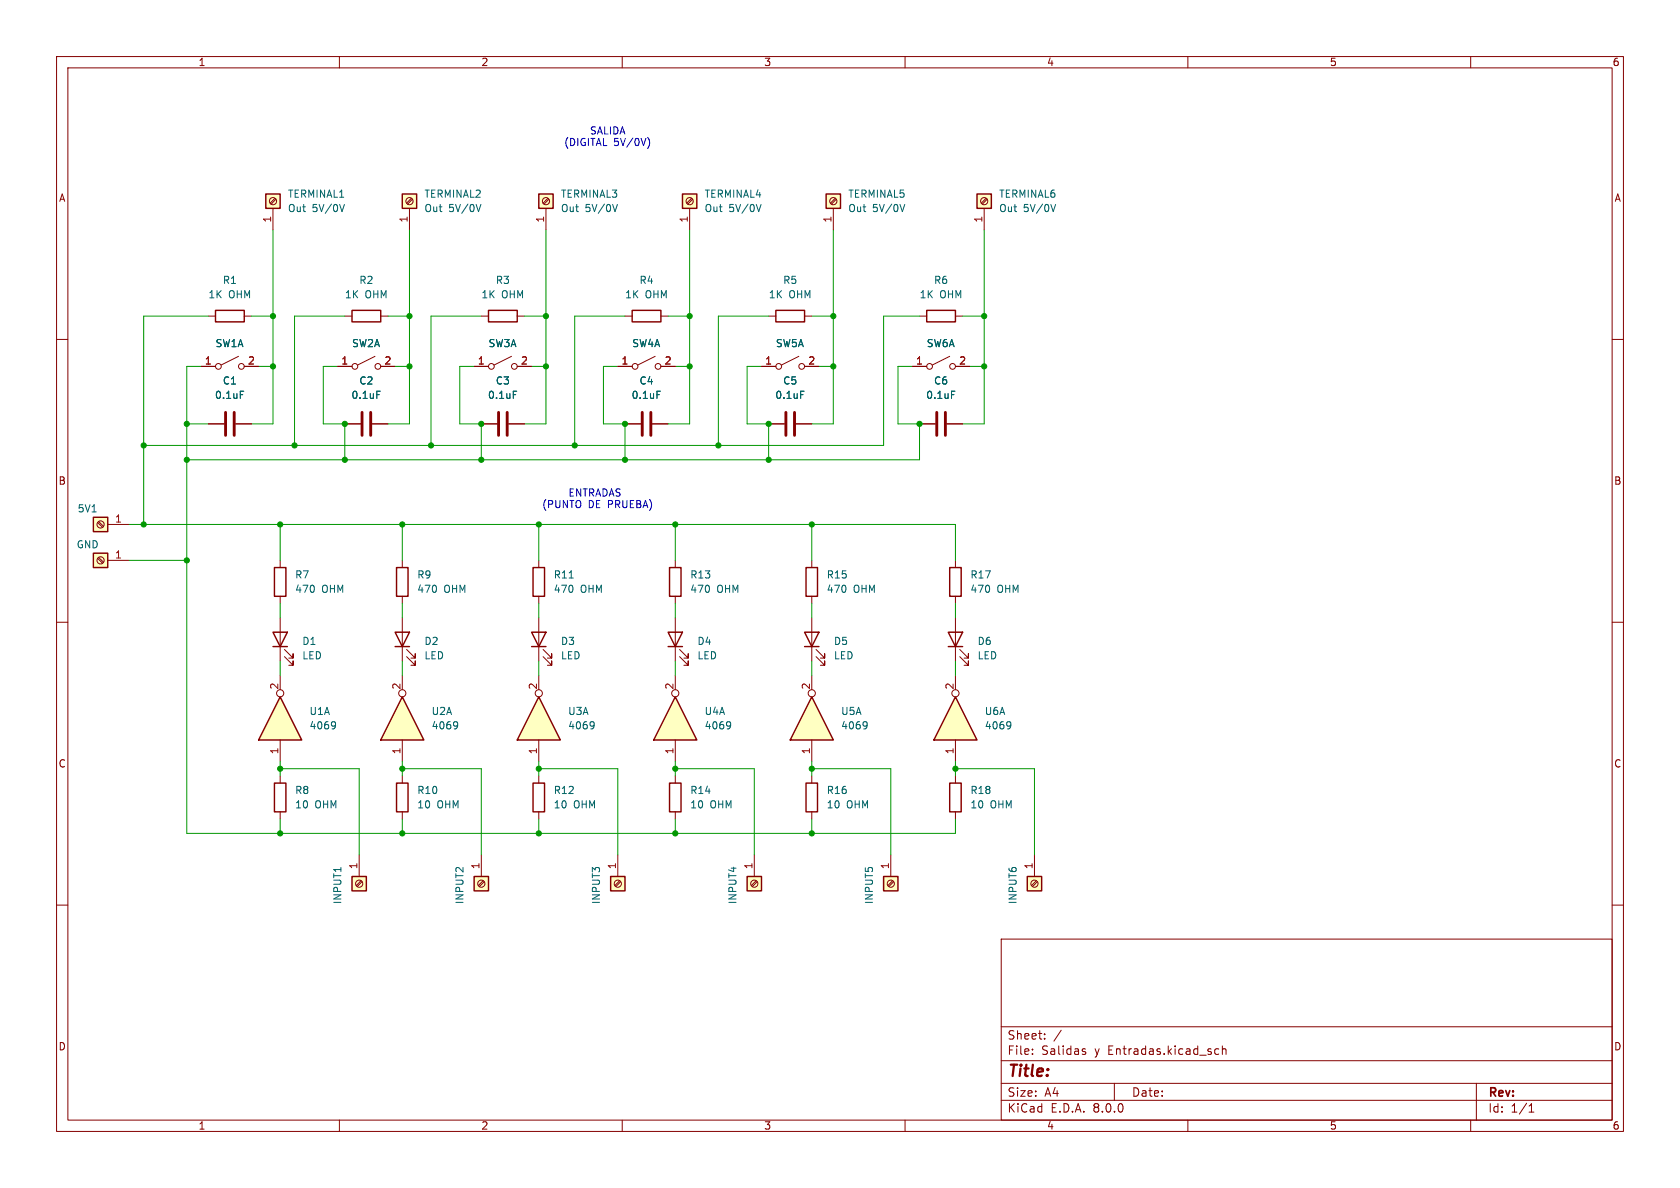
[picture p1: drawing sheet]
<svg xmlns="http://www.w3.org/2000/svg" width="297mm" height="210mm" viewBox="0 0 297 210" stroke-linecap="round" stroke-linejoin="round" font-family="sans-serif">
<g fill="none" stroke="#840000" stroke-width=".18">
<path d="M10 10h277v190h-277zM12 12h273v186h-273zM60 10v2M110 10v2M160 10v2M210 10v2M260 10v2M10 60h2M162.6 55.9h1.2M168.9 55.9h1.3M285 60h2M10 110h2"/>
<path d="M285 110h2M10 160h2M285 160h2M177 166h108v32h-108zM60 198v2M110 198v2M160 198v2M177 194.5h108M177 191.5h108M177 187.5h108M177 181.5h108M182.5 186.3v.1"/>
<path d="M182.5 185.5v.1M184.7 183.6v.1M184.7 182.8v.1M187.6 182.1l-1.3 2M191.5 185.9l.4 .1 .1 .2-.3 .2h-.2M191.5 185.4l.4 .1M197 191.5v3M210 198v2M214.8 186.3l.2 .1 .5-.1M215.5 185.5l-.5-.1-.2 .1M216.1 185.5l.2-.1 .4 .1v.9M216.1 184.9v1.5"/>
<path d="M260 198v2M261 191.5v6.5M270.3 196.6h.9M270.3 195.5l.4-.4v1.5"/>
</g>
<path d="M163.8 54.9h5.1v2h-5.1z" fill="none" stroke="#840000" stroke-width=".25"/>
<path d="M71.1 123.2l3.8 7.6h-7.6z" fill="#ffffc2"/>
<path d="M71.1 123.2l3.8 7.6h-7.6z" fill="none" stroke="#840000" stroke-width=".25"/>
<g fill="none" stroke="#840000" stroke-width=".18">
<path d="M71.1 119.4v2.5M71.1 130.8v3.8"/>
<circle cx="71.1" cy="122.6" r=".63"/>
</g>
<path d="M80.7 127.6l.1 .1a1.03 1.03 0 0 1-.1 1.1M80.9 128.1l-.2 .3" fill="none" stroke="#006464" stroke-width=".18"/>
<path d="M168.9 123.2l3.8 7.6h-7.6z" fill="#ffffc2"/>
<path d="M168.9 123.2l3.8 7.6h-7.6z" fill="none" stroke="#840000" stroke-width=".25"/>
<g fill="none" stroke="#840000" stroke-width=".18">
<path d="M161.3 64.8h2.5M162.6 74.9h2.8M167.4 74.9h2.8M167.9 63l-3.1 1.5M168.9 64.8h2.5M168.9 119.4v2.5M168.9 130.8v3.8"/>
<circle cx="164.3" cy="64.8" r=".51"/>
<circle cx="168.4" cy="64.8" r=".51"/>
<circle cx="168.9" cy="122.6" r=".63"/>
</g>
<path d="M168.2 69.2h.6M178.5 127.6l.1 .1a1.03 1.03 0 0 1-.1 1.1M178.7 128.1l-.2 .3" fill="none" stroke="#006464" stroke-width=".18"/>
<path d="M165.6 72.9v4.1M167.1 72.9v4.1" fill="none" stroke="#840000" stroke-width=".51"/>
<path d="M172.7 34.3h2.6v2.5h-2.6z" fill="#ffffc2"/>
<path d="M172.7 34.3h2.6v2.5h-2.6z" fill="none" stroke="#840000" stroke-width=".25"/>
<g fill="none" stroke="#840000" stroke-width=".18">
<path d="M174 36.8v3.8M174.3 35.1l-.8 .8M174.5 35.2l-.8 .9"/>
<circle cx="174" cy="35.6" r=".63"/>
</g>
<path d="M186.6 36.1l-.4 1.3" fill="none" stroke="#006464" stroke-width=".18"/>
<path d="M156.2 154.9h2.5v2.6h-2.5z" fill="#ffffc2"/>
<path d="M167.6 111.8h2.6l-1.3 2.5zM167.6 114.3h2.6M156.2 154.9h2.5v2.6h-2.5z" fill="none" stroke="#840000" stroke-width=".25"/>
<g fill="none" stroke="#840000" stroke-width=".18">
<path d="M168.9 109.2v7.6M169.7 116.1l1.5 1.5v-.8v.8h-.8M169.7 114.8l1.5 1.5v-.7v.7h-.8M157.5 151.1v3.8M157.8 155.7l-.8 .8M158 155.9l-.9 .8"/>
<circle cx="157.5" cy="156.2" r=".63"/>
</g>
<path d="M143.5 123.2l3.8 7.6h-7.6z" fill="#ffffc2"/>
<path d="M143.5 123.2l3.8 7.6h-7.6z" fill="none" stroke="#840000" stroke-width=".25"/>
<g fill="none" stroke="#840000" stroke-width=".18">
<path d="M143.5 119.4v2.5M143.5 130.8v3.8"/>
<circle cx="143.5" cy="122.6" r=".63"/>
</g>
<path d="M153.1 127.6l.1 .1a1.03 1.03 0 0 1-.1 1.1M153.3 128.1l-.2 .3" fill="none" stroke="#006464" stroke-width=".18"/>
<path d="M181.6 154.9h2.5v2.6h-2.5z" fill="#ffffc2"/>
<path d="M181.6 154.9h2.5v2.6h-2.5z" fill="none" stroke="#840000" stroke-width=".25"/>
<g fill="none" stroke="#840000" stroke-width=".18">
<path d="M182.9 151.1v3.8M183.2 155.7l-.8 .8M183.4 155.9l-.9 .8"/>
<circle cx="182.9" cy="156.2" r=".63"/>
</g>
<path d="M132.1 154.9h2.5v2.6h-2.5z" fill="#ffffc2"/>
<path d="M132.1 154.9h2.5v2.6h-2.5z" fill="none" stroke="#840000" stroke-width=".25"/>
<g fill="none" stroke="#840000" stroke-width=".18">
<path d="M133.3 151.1v3.8M133.7 155.7l-.9 .8M133.9 155.9l-.9 .8"/>
<circle cx="133.3" cy="156.2" r=".63"/>
</g>
<path d="M107.9 154.9h2.6v2.6h-2.6z" fill="#ffffc2"/>
<path d="M69.8 111.8h2.6l-1.3 2.5zM69.8 114.3h2.6M107.9 154.9h2.6v2.6h-2.6z" fill="none" stroke="#840000" stroke-width=".25"/>
<g fill="none" stroke="#840000" stroke-width=".18">
<path d="M71.1 109.2v7.6M71.9 116.1l1.5 1.5v-.8v.8h-.8M71.9 114.8l1.5 1.5v-.7v.7h-.8M109.2 151.1v3.8M109.6 155.7l-.9 .8M109.7 155.9l-.8 .8"/>
<circle cx="109.2" cy="156.2" r=".63"/>
</g>
<path d="M83.8 154.9h2.6v2.6h-2.6z" fill="#ffffc2"/>
<path d="M83.8 154.9h2.6v2.6h-2.6z" fill="none" stroke="#840000" stroke-width=".25"/>
<g fill="none" stroke="#840000" stroke-width=".18">
<path d="M85.1 151.1v3.8M85.4 155.7l-.8 .8M85.6 155.9l-.8 .8"/>
<circle cx="85.1" cy="156.2" r=".63"/>
</g>
<path d="M120.6 34.3h2.6v2.5h-2.6z" fill="#ffffc2"/>
<path d="M120.6 34.3h2.6v2.5h-2.6z" fill="none" stroke="#840000" stroke-width=".25"/>
<g fill="none" stroke="#840000" stroke-width=".18">
<path d="M121.9 36.8v3.8M122.3 35.1l-.9 .8M122.4 35.2l-.8 .9"/>
<circle cx="121.9" cy="35.6" r=".63"/>
</g>
<path d="M134.5 36.1l-.4 1.3" fill="none" stroke="#006464" stroke-width=".18"/>
<path d="M146 34.3h2.6v2.5h-2.6z" fill="#ffffc2"/>
<path d="M146 34.3h2.6v2.5h-2.6zM137.2 54.9h5v2h-5zM70.1 100.3h2v5.1h-2zM118.4 138.4h2v5.1h-2z" fill="none" stroke="#840000" stroke-width=".25"/>
<g fill="none" stroke="#840000" stroke-width=".18">
<path d="M147.3 36.8v3.8M147.7 35.1l-.9 .8M147.8 35.2l-.8 .9M135.9 55.9h1.3M142.2 55.9h1.3M134.6 64.8h2.6M141.2 63l-3 1.5M142.2 64.8h2.6M71.1 99.1v1.2M71.1 105.4v1.3M119.4 137.2v1.2M119.4 143.5v1.3"/>
<circle cx="147.3" cy="35.6" r=".63"/>
<circle cx="137.7" cy="64.8" r=".51"/>
<circle cx="141.7" cy="64.8" r=".51"/>
</g>
<path d="M159.9 36.1l-.4 1.3" fill="none" stroke="#006464" stroke-width=".18"/>
<path d="M49.5 123.2l3.8 7.6h-7.6z" fill="#ffffc2"/>
<path d="M48.5 138.4h2v5.1h-2zM49.5 123.2l3.8 7.6h-7.6zM167.9 138.4h2v5.1h-2z" fill="none" stroke="#840000" stroke-width=".25"/>
<g fill="none" stroke="#840000" stroke-width=".18">
<path d="M49.5 119.4v2.5M49.5 130.8v3.8M49.5 137.2v1.2M168.9 137.2v1.2M49.5 143.5v1.3M168.9 143.5v1.3"/>
<circle cx="49.5" cy="122.6" r=".63"/>
</g>
<path d="M59.1 127.6l.2 .1a1.03 1.03 0 0 1-.2 1.1M59.3 128.1l-.2 .3" fill="none" stroke="#006464" stroke-width=".18"/>
<path d="M62.2 154.9h2.6v2.6h-2.6z" fill="#ffffc2"/>
<path d="M48.3 111.8h2.5l-1.3 2.5zM48.3 114.3h2.5M48.5 100.3h2v5.1h-2zM142.5 138.4h2v5.1h-2zM62.2 154.9h2.6v2.6h-2.6z" fill="none" stroke="#840000" stroke-width=".25"/>
<g fill="none" stroke="#840000" stroke-width=".18">
<path d="M49.5 99.1v1.2M49.5 105.4v1.3M49.5 109.2v7.6M50.3 116.1l1.5 1.5v-.8v.8h-.7M50.3 114.8l1.5 1.5v-.7v.7h-.7M143.5 137.2v1.2M63.5 151.1v3.8M63.8 155.7l-.8 .8M64 155.9l-.8 .8M143.5 143.5v1.3"/>
<circle cx="63.5" cy="156.2" r=".63"/>
</g>
<path d="M60.3 153.3v.8" fill="none" stroke="#006464" stroke-width=".18"/>
<path d="M119.4 123.2l3.8 7.6h-7.6z" fill="#ffffc2"/>
<path d="M167.9 100.3h2v5.1h-2zM70.1 138.4h2v5.1h-2zM119.4 123.2l3.8 7.6h-7.6z" fill="none" stroke="#840000" stroke-width=".25"/>
<g fill="none" stroke="#840000" stroke-width=".18">
<path d="M168.9 99.1v1.2M119.4 119.4v2.5M168.9 105.4v1.3M71.1 137.2v1.2M119.4 130.8v3.8M71.1 143.5v1.3"/>
<circle cx="119.4" cy="122.6" r=".63"/>
</g>
<path d="M128.9 127.6l.2 .1a1.03 1.03 0 0 1-.2 1.1M129.2 128.1l-.3 .3" fill="none" stroke="#006464" stroke-width=".18"/>
<path d="M95.2 123.2l3.9 7.6h-7.7z" fill="#ffffc2"/>
<path d="M142.2 111.8h2.6l-1.3 2.5zM142.2 114.3h2.6M142.5 100.3h2v5.1h-2zM94.2 138.4h2.1v5.1h-2.1zM95.2 123.2l3.9 7.6h-7.7z" fill="none" stroke="#840000" stroke-width=".25"/>
<g fill="none" stroke="#840000" stroke-width=".18">
<path d="M35.6 64.8h2.5M36.8 74.9h2.8M41.7 74.9h2.7M42.2 63l-3.1 1.5M43.2 64.8h2.5M143.5 99.1v1.2M95.2 119.4v2.5M143.5 105.4v1.3M143.5 109.2v7.6M144.3 116.1l1.5 1.5v-.8v.8h-.8M144.3 114.8l1.5 1.5v-.7v.7h-.8M95.2 130.8v3.8"/>
<path d="M95.2 137.2v1.2M95.2 143.5v1.3"/>
<circle cx="38.6" cy="64.8" r=".51"/>
<circle cx="42.7" cy="64.8" r=".51"/>
<circle cx="95.2" cy="122.6" r=".63"/>
</g>
<path d="M42.5 69.2h.6M104.8 127.6l.2 .1a1.03 1.03 0 0 1-.2 1.1M105 128.1l-.2 .3" fill="none" stroke="#006464" stroke-width=".18"/>
<path d="M39.9 72.9v4.1M41.4 72.9v4.1" fill="none" stroke="#840000" stroke-width=".51"/>
<path d="M47 34.3h2.5v2.5h-2.5z" fill="#ffffc2"/>
<path d="M47 34.3h2.5v2.5h-2.5zM38.1 54.9h5.1v2h-5.1zM94 111.8h2.5l-1.3 2.5zM94 114.3h2.5M94.2 100.3h2.1v5.1h-2.1zM118.1 111.8h2.5l-1.2 2.5zM118.1 114.3h2.5M118.4 100.3h2v5.1h-2z" fill="none" stroke="#840000" stroke-width=".25"/>
<g fill="none" stroke="#840000" stroke-width=".18">
<path d="M48.3 36.8v3.8M48.6 35.1l-.8 .8M48.8 35.2l-.9 .9M36.8 55.9h1.3M43.2 55.9h1.2M109.2 64.8h2.6M110.5 74.9h2.8M115.3 74.9h2.8M115.8 63l-3 1.5M116.8 64.8h2.6M135.9 74.9h2.8M140.7 74.9h2.8"/>
<path d="M95.2 99.1v1.2M119.4 99.1v1.2M95.2 105.4v1.3M95.2 109.2v7.6M96 116.1l1.5 1.5v-.8v.8h-.7M96 114.8l1.5 1.5v-.7v.7h-.7M119.4 105.4v1.3M119.4 109.2v7.6M120.1 116.1l1.6 1.5v-.8v.8h-.8M120.1 114.8l1.6 1.5v-.7v.7h-.8"/>
<circle cx="48.3" cy="35.6" r=".63"/>
<circle cx="112.3" cy="64.8" r=".51"/>
<circle cx="116.3" cy="64.8" r=".51"/>
</g>
<path d="M60.9 36.1l-.4 1.3M116.1 69.2h.6M141.5 69.2h.6M100.6 102.2h.7" fill="none" stroke="#006464" stroke-width=".18"/>
<path d="M113.5 72.9v4.1M115.1 72.9v4.1M138.9 72.9v4.1M140.5 72.9v4.1" fill="none" stroke="#840000" stroke-width=".51"/>
<path d="M16.5 91.4h2.5v2.6h-2.5z" fill="#ffffc2"/>
<path d="M86.4 54.9h5v2h-5zM16.5 91.4h2.5v2.6h-2.5z" fill="none" stroke="#840000" stroke-width=".25"/>
<g fill="none" stroke="#840000" stroke-width=".18">
<path d="M85.1 55.9h1.3M91.4 55.9h1.3M83.8 64.8h2.6M85.1 74.9h2.8M89.9 74.9h2.8M90.4 63l-3 1.5M91.4 64.8h2.6M17.3 92.4l.8 .8M17.4 92.2l.9 .8M19 92.7h3.9"/>
<circle cx="86.9" cy="64.8" r=".51"/>
<circle cx="90.9" cy="64.8" r=".51"/>
<circle cx="17.8" cy="92.7" r=".63"/>
</g>
<path d="M88.1 72.9v4.1M89.7 72.9v4.1" fill="none" stroke="#840000" stroke-width=".51"/>
<path d="M90.7 69.2h.6" fill="none" stroke="#006464" stroke-width=".18"/>
<path d="M16.5 97.8h2.5v2.5h-2.5z" fill="#ffffc2"/>
<path d="M111.8 54.9h5v2h-5zM16.5 97.8h2.5v2.5h-2.5z" fill="none" stroke="#840000" stroke-width=".25"/>
<g fill="none" stroke="#840000" stroke-width=".18">
<path d="M110.5 55.9h1.3M116.8 55.9h1.3M17.3 98.7l.8 .9M17.4 98.6l.9 .8M19 99.1h3.9"/>
<circle cx="17.8" cy="99.1" r=".63"/>
</g>
<path d="M95.2 34.3h2.6v2.5h-2.6z" fill="#ffffc2"/>
<path d="M95.2 34.3h2.6v2.5h-2.6zM62.2 54.9h5.1v2h-5.1z" fill="none" stroke="#840000" stroke-width=".25"/>
<g fill="none" stroke="#840000" stroke-width=".18">
<path d="M96.5 36.8v3.8M96.9 35.1l-.9 .8M97 35.2l-.8 .9M61 55.9h1.2M67.3 55.9h1.3M59.7 64.8h2.5M61 74.9h2.8M65.8 74.9h2.8M66.3 63l-3.1 1.5M67.3 64.8h2.5"/>
<circle cx="96.5" cy="35.6" r=".63"/>
<circle cx="62.7" cy="64.8" r=".51"/>
<circle cx="66.8" cy="64.8" r=".51"/>
</g>
<path d="M109.1 36.1l-.4 1.3M66.6 69.2h.6" fill="none" stroke="#006464" stroke-width=".18"/>
<path d="M64 72.9v4.1M65.5 72.9v4.1" fill="none" stroke="#840000" stroke-width=".51"/>
<path d="M71.1 34.3h2.6v2.5h-2.6z" fill="#ffffc2"/>
<path d="M71.1 34.3h2.6v2.5h-2.6z" fill="none" stroke="#840000" stroke-width=".25"/>
<g fill="none" stroke="#840000" stroke-width=".18">
<path d="M72.4 36.8v3.8M72.7 35.1l-.8 .8M72.9 35.2l-.8 .9M35.6 64.8h2.5M36.8 74.9h2.8M41.7 74.9h2.7M43.2 64.8h2.5M59.7 64.8h2.5M61 74.9h2.8M65.8 74.9h2.8M67.3 64.8h2.5M83.8 64.8h2.6"/>
<path d="M85.1 74.9h2.8M89.9 74.9h2.8M91.4 64.8h2.6M109.2 64.8h2.6M110.5 74.9h2.8M115.3 74.9h2.8M116.8 64.8h2.6M134.6 64.8h2.6M135.9 74.9h2.8M140.7 74.9h2.8M142.2 64.8h2.6M161.3 64.8h2.5"/>
<path d="M162.6 74.9h2.8M167.4 74.9h2.8M168.9 64.8h2.5"/>
<circle cx="72.4" cy="35.6" r=".63"/>
</g>
<path d="M85 36.1l-.4 1.3M42.5 69.2h.6M66.6 69.2h.6M90.7 69.2h.6M116.1 69.2h.6M141.5 69.2h.6M168.2 69.2h.6" fill="none" stroke="#006464" stroke-width=".18"/>
<path d="M114.5 24.3a1.46 1.46 0 0 1 0 1.9" fill="none" stroke="#0000c2" stroke-width=".18"/>
<g fill="none" stroke="#009600" stroke-width=".18">
<path d="M36.8 55.9h-11.4v36.8M44.4 55.9h3.9M48.3 40.6v34.3h-3.9M61 55.9h-8.9v22.8M68.6 55.9h3.8M72.4 40.6v34.3h-3.8M85.1 55.9h-8.9v22.8M92.7 55.9h3.8M96.5 40.6v34.3h-3.8M110.5 55.9h-8.9v22.8M118.1 55.9h3.8M121.9 40.6v34.3h-3.8"/>
<path d="M135.9 55.9h-8.9v22.8M143.5 55.9h3.8M147.3 40.6v34.3h-3.8M162.6 55.9h-6.4v22.8h-130.8M170.2 55.9h3.8M174 40.6v34.3h-3.8M33 74.9h3.8M35.6 64.8h-2.6v82.5h135.9v-2.5M45.7 64.8h2.6M59.7 64.8h-2.6v10.1h3.9v6.4M69.8 64.8h2.6M83.8 64.8h-2.5v10.1h3.8v6.4"/>
<path d="M94 64.8h2.5M109.2 64.8h-2.5v10.1h3.8v6.4M119.4 64.8h2.5M134.6 64.8h-2.5v10.1h3.8v6.4M144.8 64.8h2.5M161.3 64.8h-2.6v10.1h3.9v6.4h-129.6M171.4 64.8h2.6M22.9 92.7h146v6.4M22.9 99.1h10.1M49.5 92.7v6.4M71.1 92.7v6.4M95.2 92.7v6.4"/>
<path d="M119.4 92.7v6.4M143.5 92.7v6.4M49.5 106.7v2.5M49.5 116.8v2.6M71.1 106.7v2.5M71.1 116.8v2.6M95.2 106.7v2.5M95.2 116.8v2.6M119.4 106.7v2.5M119.4 116.8v2.6M143.5 106.7v2.5M143.5 116.8v2.6"/>
<path d="M168.9 106.7v2.5M168.9 116.8v2.6M49.5 135.9h14v15.2M49.5 134.6v2.6M71.1 135.9h14v15.2M71.1 134.6v2.6M95.2 134.6v2.6M95.2 135.9h14v15.2M119.4 135.9h13.9v15.2M119.4 134.6v2.6M143.5 135.9h14v15.2M143.5 134.6v2.6"/>
<path d="M168.9 134.6v2.6M168.9 135.9h14v15.2M49.5 144.8v2.5M71.1 144.8v2.5M95.2 144.8v2.5M119.4 144.8v2.5M143.5 144.8v2.5"/>
</g>
<g fill="#009600" stroke="#009600" stroke-width=".18">
<circle cx="174" cy="64.8" r=".46"/>
<circle cx="147.3" cy="64.8" r=".46"/>
<circle cx="147.3" cy="55.9" r=".46"/>
<circle cx="174" cy="55.9" r=".46"/>
<circle cx="162.6" cy="74.9" r=".46"/>
<circle cx="143.5" cy="92.7" r=".46"/>
<circle cx="95.2" cy="147.3" r=".46"/>
<circle cx="95.2" cy="135.9" r=".46"/>
<circle cx="49.5" cy="147.3" r=".46"/>
<circle cx="71.1" cy="147.3" r=".46"/>
<circle cx="71.1" cy="135.9" r=".46"/>
<circle cx="49.5" cy="135.9" r=".46"/>
<circle cx="119.4" cy="135.9" r=".46"/>
<circle cx="119.4" cy="147.3" r=".46"/>
<circle cx="143.5" cy="135.9" r=".46"/>
<circle cx="143.5" cy="147.3" r=".46"/>
<circle cx="168.9" cy="135.9" r=".46"/>
<circle cx="48.3" cy="64.8" r=".46"/>
<circle cx="33" cy="81.3" r=".46"/>
<circle cx="25.4" cy="78.7" r=".46"/>
<circle cx="33" cy="74.9" r=".46"/>
<circle cx="48.3" cy="55.9" r=".46"/>
<circle cx="127" cy="78.7" r=".46"/>
<circle cx="135.9" cy="74.9" r=".46"/>
<circle cx="110.5" cy="74.9" r=".46"/>
<circle cx="121.9" cy="64.8" r=".46"/>
<circle cx="121.9" cy="55.9" r=".46"/>
<circle cx="85.1" cy="81.3" r=".46"/>
<circle cx="95.2" cy="92.7" r=".46"/>
<circle cx="85.1" cy="74.9" r=".46"/>
<circle cx="96.5" cy="55.9" r=".46"/>
<circle cx="110.5" cy="81.3" r=".46"/>
<circle cx="101.6" cy="78.7" r=".46"/>
<circle cx="135.9" cy="81.3" r=".46"/>
<circle cx="119.4" cy="92.7" r=".46"/>
<circle cx="96.5" cy="64.8" r=".46"/>
<circle cx="72.4" cy="64.8" r=".46"/>
<circle cx="72.4" cy="55.9" r=".46"/>
<circle cx="61" cy="81.3" r=".46"/>
<circle cx="52.1" cy="78.7" r=".46"/>
<circle cx="61" cy="74.9" r=".46"/>
<circle cx="49.5" cy="92.7" r=".46"/>
<circle cx="33" cy="99.1" r=".46"/>
<circle cx="71.1" cy="92.7" r=".46"/>
<circle cx="76.2" cy="78.7" r=".46"/>
<circle cx="25.4" cy="92.7" r=".46"/>
</g>
<text font-size="2.8" fill="#840000" x="178" y="190.9">Title:</text>
<g font-size="2.1" fill="#840000">
<text x="178" y="184">Sheet:</text>
<text x="178" y="186.7">File:</text>
<text x="184.1" y="186.7">Salidas</text>
<text x="193.6" y="186.7">y Entradas.kicad_sch</text>
<text x="178" y="196.9">KiCad</text>
<text x="178" y="194.1">Size:</text>
<text x="184.7" y="194.1">A4</text>
<text x="185.7" y="196.9">E.D.A.</text>
<text x="193.3" y="196.9">8.0.0</text>
<text x="200" y="194.1">Date:</text>
<text x="263" y="194.3">Rev:</text>
<text x="263" y="196.9">Id:</text>
<text x="267.1" y="196.9">1/1</text>
</g>
<g font-size="1.8" fill="#840000">
<text x="35" y="11.9">1</text>
<text x="85" y="11.9">2</text>
<text x="135" y="11.9">3</text>
<text x="185" y="11.9">4</text>
<text x="235" y="11.9">5</text>
<text x="285" y="11.9">6</text>
<text x="10.3" y="35.9">A</text>
<text x="285.3" y="35.9">A</text>
<text x="10.3" y="85.9">B</text>
<text x="285.3" y="85.9">B</text>
<text x="10.3" y="135.9">C</text>
<text x="285.3" y="135.9">C</text>
<text x="10.3" y="185.9">D</text>
<text x="285.3" y="185.9">D</text>
<text x="35" y="199.9">1</text>
<text x="85" y="199.9">2</text>
<text x="135" y="199.9">3</text>
<text x="185" y="199.9">4</text>
<text x="235" y="199.9">5</text>
<text x="285" y="199.9">6</text>
</g>
<g font-size="1.8" fill="#0000c2">
<text x="104.2" y="24">SALIDA</text>
<text x="99.6" y="26">(DIGITAL</text>
<text x="108.5" y="26">5V/0V)</text>
<text x="100.4" y="88">ENTRADAS</text>
<text x="95.7" y="90">(PUNTO</text>
<text x="104" y="90">DE PRUEBA)</text>
</g>
<g font-size="1.8" fill="#006464">
<text x="50.8" y="35.2">TERMINAL1</text>
<text x="74.9" y="35.2">TERMINAL2</text>
<text x="99.1" y="35.2">TERMINAL3</text>
<text x="124.5" y="35.2">TERMINAL4</text>
<text x="149.9" y="35.2">TERMINAL5</text>
<text x="176.5" y="35.2">TERMINAL6</text>
<text x="50.8" y="37.7">Out</text>
<text x="55.2" y="37.7">5V/0V</text>
<text x="74.9" y="37.7">Out</text>
<text x="79.3" y="37.7">5V/0V</text>
<text x="99.1" y="37.7">Out</text>
<text x="103.4" y="37.7">5V/0V</text>
<text x="124.5" y="37.7">Out</text>
<text x="128.8" y="37.7">5V/0V</text>
<text x="149.9" y="37.7">Out</text>
<text x="154.2" y="37.7">5V/0V</text>
<text x="176.5" y="37.7">Out</text>
<text x="180.9" y="37.7">5V/0V</text>
<text x="36.8" y="52.9">1K</text>
<text x="39.3" y="50.4">R1</text>
<text x="40.4" y="52.9">OHM</text>
<text x="60.9" y="52.9">1K</text>
<text x="63.4" y="50.4">R2</text>
<text x="64.5" y="52.9">OHM</text>
<text x="85" y="52.9">1K</text>
<text x="87.6" y="50.4">R3</text>
<text x="88.7" y="52.9">OHM</text>
<text x="110.4" y="52.9">1K</text>
<text x="113" y="50.4">R4</text>
<text x="114.1" y="52.9">OHM</text>
<text x="135.8" y="52.9">1K</text>
<text x="138.4" y="50.4">R5</text>
<text x="139.5" y="52.9">OHM</text>
<text x="162.5" y="52.9">1K</text>
<text x="165" y="50.4">R6</text>
<text x="166.1" y="52.9">OHM</text>
<text x="38" y="61.6">SW1A</text>
<text x="62.1" y="61.6">SW2A</text>
<text x="86.3" y="61.6">SW3A</text>
<text x="111.7" y="61.6">SW4A</text>
<text x="137.1" y="61.6">SW5A</text>
<text x="163.7" y="61.6">SW6A</text>
<text x="37.9" y="70.7">0.1uF</text>
<text x="39.3" y="68.2">C1</text>
<text x="62" y="70.7">0.1uF</text>
<text x="63.4" y="68.2">C2</text>
<text x="86.2" y="70.7">0.1uF</text>
<text x="87.6" y="68.2">C3</text>
<text x="111.6" y="70.7">0.1uF</text>
<text x="113" y="68.2">C4</text>
<text x="137" y="70.7">0.1uF</text>
<text x="138.4" y="68.2">C5</text>
<text x="163.6" y="70.7">0.1uF</text>
<text x="165" y="68.2">C6</text>
<text x="13.6" y="90.8">5V1</text>
<text x="13.5" y="97.1">GND</text>
<text x="52.1" y="102.5">R7</text>
<text x="52.1" y="105">470</text>
<text x="56.9" y="105">OHM</text>
<text x="73.7" y="102.5">R9</text>
<text x="73.7" y="105">470</text>
<text x="78.5" y="105">OHM</text>
<text x="97.8" y="105">470</text>
<text x="97.8" y="102.5">R11</text>
<text x="102.6" y="105">OHM</text>
<text x="121.9" y="105">470</text>
<text x="121.9" y="102.5">R13</text>
<text x="126.7" y="105">OHM</text>
<text x="146.1" y="105">470</text>
<text x="146.1" y="102.5">R15</text>
<text x="150.9" y="105">OHM</text>
<text x="171.5" y="105">470</text>
<text x="171.5" y="102.5">R17</text>
<text x="176.3" y="105">OHM</text>
<text x="53.3" y="114.2">D1</text>
<text x="53.3" y="116.8">LED</text>
<text x="74.9" y="114.2">D2</text>
<text x="74.9" y="116.8">LED</text>
<text x="99.1" y="114.2">D3</text>
<text x="99.1" y="116.8">LED</text>
<text x="123.2" y="114.2">D4</text>
<text x="123.2" y="116.8">LED</text>
<text x="147.3" y="114.2">D5</text>
<text x="147.3" y="116.8">LED</text>
<text x="172.7" y="114.2">D6</text>
<text x="172.7" y="116.8">LED</text>
<text x="54.6" y="126.6">U1A</text>
<text x="54.6" y="129.1">4069</text>
<text x="76.2" y="126.6">U2A</text>
<text x="76.2" y="129.1">4069</text>
<text x="100.3" y="126.6">U3A</text>
<text x="100.3" y="129.1">4069</text>
<text x="124.5" y="126.6">U4A</text>
<text x="124.5" y="129.1">4069</text>
<text x="148.6" y="126.6">U5A</text>
<text x="148.6" y="129.1">4069</text>
<text x="174" y="126.6">U6A</text>
<text x="174" y="129.1">4069</text>
<text x="52.1" y="140.6">R8</text>
<text x="52.1" y="143.1">10</text>
<text x="55.7" y="143.1">OHM</text>
<text x="73.7" y="140.6">R10</text>
<text x="73.7" y="143.1">10</text>
<text x="77.3" y="143.1">OHM</text>
<text x="97.8" y="140.6">R12</text>
<text x="97.8" y="143.1">10</text>
<text x="101.4" y="143.1">OHM</text>
<text x="121.9" y="140.6">R14</text>
<text x="121.9" y="143.1">10</text>
<text x="125.5" y="143.1">OHM</text>
<text x="146.1" y="140.6">R16</text>
<text x="146.1" y="143.1">10</text>
<text x="149.6" y="143.1">OHM</text>
<text x="171.5" y="140.6">R18</text>
<text x="171.5" y="143.1">10</text>
<text x="175" y="143.1">OHM</text>
<text x="60.6" y="159.9" transform="rotate(-90 60.6 159.9)">INPUT1</text>
<text x="82.1" y="159.9" transform="rotate(-90 82.1 159.9)">INPUT2</text>
<text x="106.3" y="159.9" transform="rotate(-90 106.3 159.9)">INPUT3</text>
<text x="130.4" y="159.9" transform="rotate(-90 130.4 159.9)">INPUT4</text>
<text x="154.5" y="159.9" transform="rotate(-90 154.5 159.9)">INPUT5</text>
<text x="179.9" y="159.9" transform="rotate(-90 179.9 159.9)">INPUT6</text>
</g>
<g font-size="1.8" fill="#a90000">
<text x="48" y="39.4" transform="rotate(-90 48 39.4)">1</text>
<text x="72.1" y="39.4" transform="rotate(-90 72.1 39.4)">1</text>
<text x="96.3" y="39.4" transform="rotate(-90 96.3 39.4)">1</text>
<text x="121.7" y="39.4" transform="rotate(-90 121.7 39.4)">1</text>
<text x="147.1" y="39.4" transform="rotate(-90 147.1 39.4)">1</text>
<text x="173.7" y="39.4" transform="rotate(-90 173.7 39.4)">1</text>
<text x="36.1" y="64.5">1</text>
<text x="43.7" y="64.5">2</text>
<text x="60.3" y="64.5">1</text>
<text x="67.9" y="64.5">2</text>
<text x="84.4" y="64.5">1</text>
<text x="92" y="64.5">2</text>
<text x="109.8" y="64.5">1</text>
<text x="117.4" y="64.5">2</text>
<text x="135.2" y="64.5">1</text>
<text x="142.8" y="64.5">2</text>
<text x="161.9" y="64.5">1</text>
<text x="169.5" y="64.5">2</text>
<text x="20.2" y="92.5">1</text>
<text x="20.2" y="98.8">1</text>
<text x="49.3" y="122" transform="rotate(-90 49.3 122)">2</text>
<text x="70.9" y="122" transform="rotate(-90 70.9 122)">2</text>
<text x="95" y="122" transform="rotate(-90 95 122)">2</text>
<text x="119.1" y="122" transform="rotate(-90 119.1 122)">2</text>
<text x="143.3" y="122" transform="rotate(-90 143.3 122)">2</text>
<text x="168.7" y="122" transform="rotate(-90 168.7 122)">2</text>
<text x="49.3" y="133.4" transform="rotate(-90 49.3 133.4)">1</text>
<text x="70.9" y="133.4" transform="rotate(-90 70.9 133.4)">1</text>
<text x="95" y="133.4" transform="rotate(-90 95 133.4)">1</text>
<text x="119.1" y="133.4" transform="rotate(-90 119.1 133.4)">1</text>
<text x="143.3" y="133.4" transform="rotate(-90 143.3 133.4)">1</text>
<text x="168.7" y="133.4" transform="rotate(-90 168.7 133.4)">1</text>
<text x="63.2" y="153.7" transform="rotate(-90 63.2 153.7)">1</text>
<text x="84.8" y="153.7" transform="rotate(-90 84.8 153.7)">1</text>
<text x="109" y="153.7" transform="rotate(-90 109 153.7)">1</text>
<text x="133.1" y="153.7" transform="rotate(-90 133.1 153.7)">1</text>
<text x="157.2" y="153.7" transform="rotate(-90 157.2 153.7)">1</text>
<text x="182.6" y="153.7" transform="rotate(-90 182.6 153.7)">1</text>
</g>
</svg>
